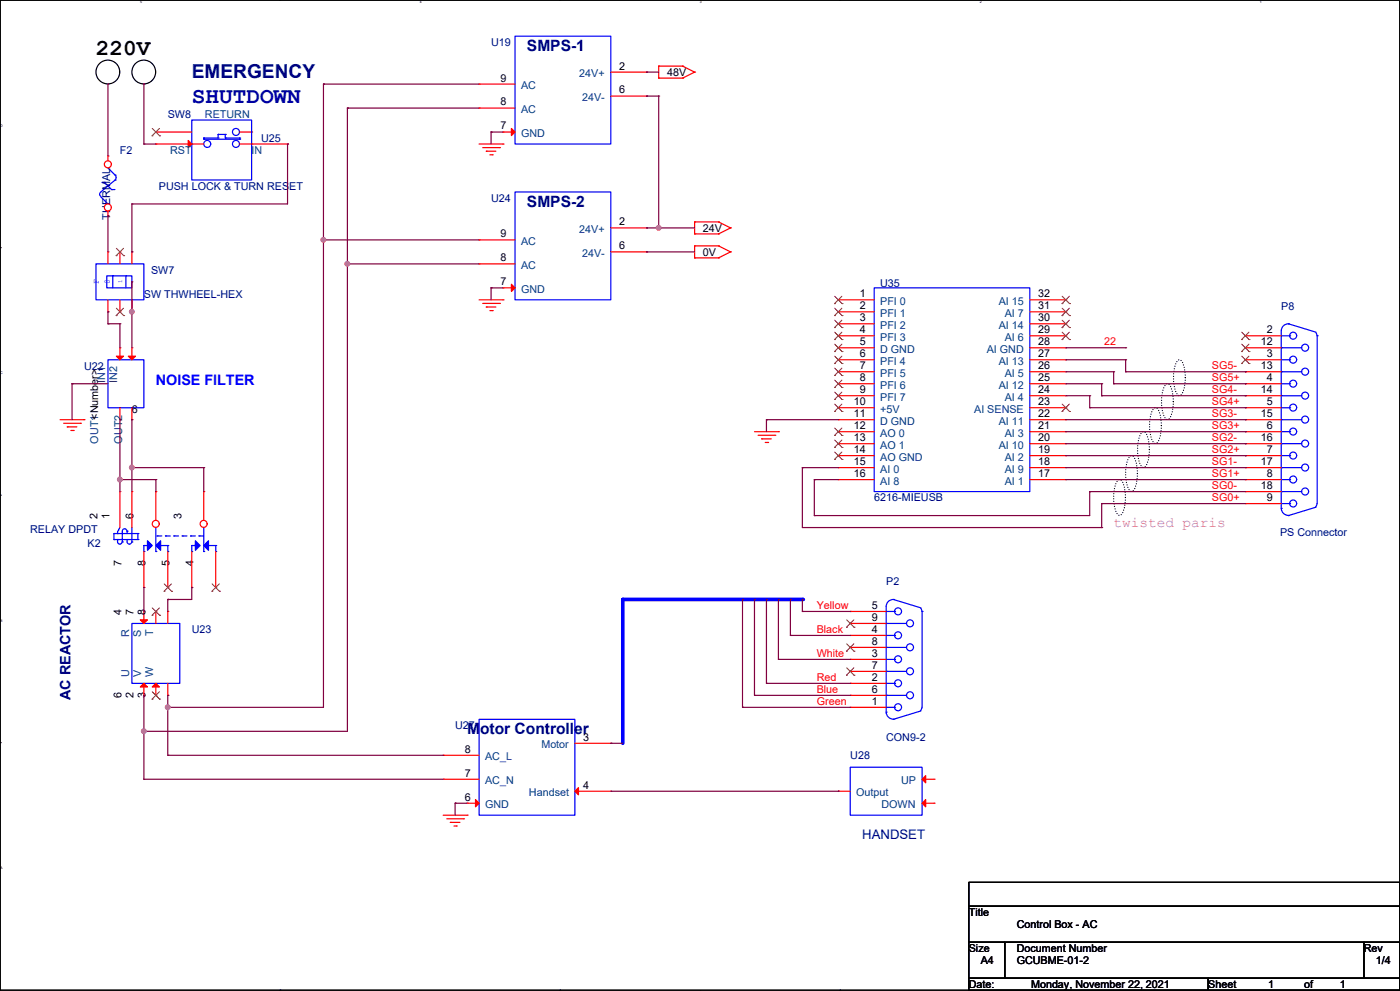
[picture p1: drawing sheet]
<svg xmlns="http://www.w3.org/2000/svg" width="297mm" height="210mm" viewBox="0 0 297 210" stroke-linecap="round" stroke-linejoin="round" font-family="sans-serif">
<g fill="none" stroke="#000" stroke-width=".25">
<path d="M0 0h296.6v209.7h-296.6zM59.3 0h.1M118.7 0h.1M178 0h.1M237.3 0h.1M0 52.5h.1M296.6 52.5h.1M0 104.9h.1M296.6 104.9h.1M0 157.3h.1M296.6 157.3h.1M205.3 186.9h91.3v5.1h-91.3z"/>
<path d="M205.3 192h91.3v7.6h-91.3zM205.3 199.6h7.6v7.6h-7.6zM212.9 199.6h76.1v7.6h-76.1zM289 199.6h7.6v7.6h-7.6zM59.3 209.7h.1M118.7 209.7h.1M178 209.7h.1M205.3 207.2h50.7v2.5h-50.7zM237.3 209.7h.1M256 207.2h40.6v2.5h-40.6z"/>
<circle cx="22.9" cy="15.3" r="2.52"/>
<circle cx="30.5" cy="15.3" r="2.52"/>
</g>
<path d="M251.2 80l-.1-1.7a2.52 2.52 0 0 0-1.2-2.1 1.6 1.6 0 0 0-.9 1.4 8.9 8.9 0 0 0 .4 5.8l.5 .4a1.6 1.6 0 0 0 1-1.4l.3-2.4M243.6 95.2l-.2-1.6a2.52 2.52 0 0 0-1.1-2.2 1.6 1.6 0 0 0-.9 1.5 8.9 8.9 0 0 0 .4 5.7l.5 .4a1.6 1.6 0 0 0 1-1.4l.3-2.4M246.1 90.1l-.1-1.6a2.52 2.52 0 0 0-1.1-2.1 1.6 1.6 0 0 0-1 1.4 8.9 8.9 0 0 0 .4 5.7l.6 .4a1.6 1.6 0 0 0 .9-1.4l.3-2.4M248.6 85.1l-.1-1.7a2.52 2.52 0 0 0-1.1-2.1 1.6 1.6 0 0 0-1 1.4 8.9 8.9 0 0 0 .5 5.8l.5 .4a1.6 1.6 0 0 0 1-1.5l.2-2.3M238.5 105.4l-.1-1.7a2.52 2.52 0 0 0-1.1-2.1 1.6 1.6 0 0 0-1 1.4 8.9 8.9 0 0 0 .4 5.8l.6 .4a1.6 1.6 0 0 0 .9-1.5l.3-2.3M241 100.3l-.1-1.7a2.52 2.52 0 0 0-1.1-2.1 1.6 1.6 0 0 0-1 1.4 8.9 8.9 0 0 0 .4 5.8l.6 .4a1.6 1.6 0 0 0 1-1.4l.2-2.4" fill="none" stroke="#000" stroke-width=".25" stroke-dasharray="0 .5"/>
<g fill="none" stroke="#f00" stroke-width=".25">
<path d="M139.6 14h.1M139.6 16.5h.1M139.6 14h5.1M139.6 14v2.5M139.6 16.5h5.1M144.7 14h.1M144.7 16.5h.1M144.7 14l2.5 1.3M147.2 15.3h.1M147.2 15.3l-2.5 1.2M101.5 30.5h5.1M102.3 31.3h3.5"/>
<path d="M103.1 32h.1M103.1 32h2M103.8 32.8h.5M104.3 32.8h.1M105.8 31.3h.1M106.6 30.5h.1M147.2 52.1h.1M147.2 54.6h.1M147.2 47h.1M147.2 49.5h.1M147.2 52.1h5.1M147.2 47v2.5"/>
<path d="M147.2 52.1v2.5M147.2 54.6h5.1M147.2 47h5.1M147.2 49.5h5.1M152.3 52.1h.1M152.3 54.6h.1M152.3 47h.1M152.3 49.5h.1M152.3 52.1l2.5 1.3M152.3 47l2.5 1.3M154.8 53.4h.1M154.8 48.3h.1"/>
<path d="M154.8 53.4l-2.5 1.2M154.8 48.3l-2.5 1.2M101.5 63.5h5.1M102.3 64.3h3.5M103.1 65h.1M103.1 65h2M103.8 65.8h.5M104.3 65.8h.1M105.8 64.3h.1M106.6 63.5h.1M12.7 88.9h5.1M13.5 89.7h3.5"/>
<path d="M14.3 90.4h.1M14.3 90.4h2M15 91.2h.5M15.5 91.2h.1M17 89.7h.1M17.8 88.9h.1M159.9 91.4h5.1M160.6 92.2h3.6M161.4 93h.1M161.4 93h2M162.2 93.7h.5M162.7 93.7h.1"/>
<path d="M164.2 92.2h.1M165 91.4h.1M93.9 172.7h5.1M94.7 173.4h3.5M95.4 174.2h.1M95.4 174.2h2.1M96.2 175h.5M96.7 175h.1M98.2 173.4h.1M99 172.7h.1"/>
</g>
<g fill="none" stroke="#00f" stroke-width=".25">
<path d="M21.6 38.6h.5M22.1 38.6h.1M22.1 38.6l1.5 1.6M22.9 35.6l1.5 1.5M24.4 37.1h.1M24.4 38.1h.1M24.4 38.1l-3 2.6M24.4 37.1l.2 .5-.2 .5M21.4 41.7l1.5 1.5M21.4 40.7l-.3 .5 .3 .4M22.9 43.2h.1M23.6 40.2h.1"/>
<path d="M23.6 40.2h.5M24.1 40.2h.1"/>
</g>
<circle cx="22.9" cy="34.8" r=".74" fill="#fff" stroke="#f00" stroke-width=".25"/>
<path d="M22.9 33h.1M22.9 33v1.1" fill="none" stroke="#f00" stroke-width=".25"/>
<circle cx="22.9" cy="43.9" r=".74" fill="#fff" stroke="#f00" stroke-width=".25"/>
<g fill="none" stroke="#f00" stroke-width=".25">
<path d="M33 28h.1M33 30.5h.1M33 30.5h10.2M33 28h7.6M40.6 30.5h.1M50.8 30.5h10.1M50.8 28h2.5M53.3 28h.1M53.3 30.5h.1M60.9 30.5h.1M22.9 45.7h.1M22.9 53.4h.1"/>
<path d="M22.9 44.7v1M22.9 53.4v2.5M25.4 53.4h.1M25.4 53.4v2.5M28 53.4h.1M28 53.4v2.5M101.5 50.8h.1M101.5 55.9h.1M101.5 50.8h7.6M101.5 55.9h7.6M129.4 48.3h7.7M129.4 53.4h7.7"/>
<path d="M137.1 48.3h.1M137.1 53.4h.1M22.9 66h.1M22.9 63.5v2.5M25.4 66h.1M25.4 73.7h.1M25.4 63.5v2.5M25.4 73.7v2.5M28 66h.1M28 73.7h.1M28 63.5v2.5M28 73.7v2.5"/>
<path d="M106.6 61h.1M106.6 61h2.5M177.6 63.5h.1M177.6 66h.1M177.6 68.6h.1M177.6 71.1h.1M177.6 73.7h.1M177.6 76.2h.1M177.6 78.7h.1M177.6 63.5h7.7M177.6 66h7.7M177.6 68.6h7.7"/>
<path d="M177.6 71.1h7.7M177.6 73.7h7.7M177.6 76.2h7.7M177.6 78.7h7.7M218.2 63.5h7.7M218.2 66h7.7M218.2 68.6h7.7M218.2 71.1h7.7M218.2 73.7h7.7M218.2 76.2h7.7M218.2 78.7h7.7M225.9 78.7h.1"/>
<path d="M225.9 76.2h.1M225.9 73.7h.1M225.9 71.1h.1M225.9 68.6h.1M225.9 66h.1M225.9 63.5h.1M263.9 71.1h.1M263.9 73.7h.1M263.9 76.2h.1M263.9 78.7h.1M263.9 71.1h7.6M263.9 73.7h7.6"/>
<path d="M263.9 76.2h7.6M263.9 78.7h7.6M25.4 88.9h.1M25.4 86.4v2.5M28 88.9h.1M28 86.4v2.5M177.6 81.3h.1M177.6 83.8h.1M177.6 86.4h.1M177.6 88.9h.1M177.6 91.4h.1M177.6 94h.1"/>
<path d="M177.6 96.5h.1M177.6 99h.1M177.6 81.3h7.7M177.6 83.8h7.7M177.6 86.4h7.7M177.6 88.9h7.7M177.6 91.4h7.7M177.6 94h7.7M177.6 96.5h7.7M177.6 99h7.7M218.2 81.3h7.7M218.2 83.8h7.7"/>
<path d="M218.2 86.4h7.7M218.2 88.9h7.7M218.2 91.4h7.7M218.2 94h7.7M218.2 96.5h7.7M218.2 99h7.7M225.9 99h.1M225.9 96.5h.1M225.9 94h.1M225.9 91.4h.1M225.9 88.9h.1M225.9 86.4h.1"/>
<path d="M225.9 83.8h.1M225.9 81.3h.1M263.9 81.3h.1M263.9 83.8h.1M263.9 86.4h.1M263.9 88.9h.1M263.9 91.4h.1M263.9 94h.1M263.9 96.5h.1M263.9 99h.1M263.9 81.3h7.6M263.9 83.8h7.6"/>
<path d="M263.9 86.4h7.6M263.9 88.9h7.6M263.9 91.4h7.6M263.9 94h7.6M263.9 96.5h7.6M263.9 99h7.6M177.6 101.6h.1M177.6 101.6h7.7M218.2 101.6h7.7M225.9 101.6h.1M263.9 101.6h.1M263.9 104.1h.1"/>
<path d="M263.9 106.7h.1M263.9 101.6h7.6M263.9 104.1h7.6M263.9 106.7h7.6M30.5 129.5h.1M30.5 129.5v2.6M33 129.5h.1M33 129.5v2.6M35.6 129.5h.1M35.6 129.5v2.6M30.5 147.3h.1M30.5 144.7v2.6"/>
<path d="M33 147.3h.1M33 144.7v2.6M35.6 147.3h.1M35.6 144.7v2.6M93.9 160h.1M93.9 160h7.6M121.8 157.4h7.6M129.4 157.4h.1M93.9 165.1h.1M93.9 165.1h7.6M99 170.1h.1M99 170.1h2.5"/>
<path d="M121.8 167.6h7.6M129.4 167.6h.1M177.6 167.6h.1M177.6 167.6h2.6M195.4 165.1h2.5M195.4 170.1h2.5M197.9 165.1h.1M197.9 170.1h.1"/>
</g>
<g fill="none" stroke="#00f" stroke-width=".25">
<path d="M40.6 25.4h12.7v12.7h-12.7zM43.2 29.2h.1M43.2 29.5h.1M43.2 29.5h7.6M43.2 29.2h3M43.2 29.2v.3M46.2 28.5h.1M46.2 29.2h.1M46.2 28.5h1.5M46.2 28.5v.7M47.7 29.2h.1M47.7 28.5h.1"/>
<path d="M47.7 29.2h3.1M47.7 28.5v.7M50.8 29.5h.1M50.8 29.2h.1M50.8 29.2v.3M20.3 55.9h10.2v7.6h-10.2zM22.6 58.4h5.4v2.6h-5.4zM23.9 58.4h.1M23.9 58.4v2.6M26.7 58.4h.1M26.7 58.4v2.6M109.1 40.7h20.3v22.8h-20.3z"/>
<path d="M22.9 76.2h7.6v10.2h-7.6zM185.3 61h32.9v43.1h-32.9zM271.5 73.7h.1M271.5 78.7h.1M271.5 71.1h1.8M271.5 73.7h4.3M271.5 76.2h1.8M271.5 78.7h4.3M273 68.6h.1M273 68.6a1.5 1.5 0 0 0-1.5 1.5v37.6M273 68.6l5.9 1.8M273.3 71.1h.1"/>
<path d="M273.3 76.2h.1M278.8 70.4l.3 .7M279.1 71.1h.1M279.1 71.1v35.6M271.5 83.8h.1M271.5 88.9h.1M271.5 94h.1M271.5 99h.1M271.5 81.3h1.8M271.5 83.8h4.3M271.5 86.4h1.8M271.5 88.9h4.3"/>
<path d="M271.5 91.4h1.8M271.5 94h4.3M271.5 96.5h1.8M271.5 99h4.3M273.3 81.3h.1M273.3 86.4h.1M273.3 91.4h.1M273.3 96.5h.1M24.1 113h.1M24.1 114.3h.1M24.1 113h5.1M24.1 113v1.3"/>
<path d="M24.1 114.3h5.1M24.9 114.3h.1M24.9 113h.1M24.9 114.3v.5a.49 .49 0 0 0 .5 .5 .49 .49 0 0 0 .5-.5M25.2 112.3l-.3 .3v.4M25.4 111.7l-.3 .5M25.9 114.8h.1M26.9 112.5a.49 .49 0 0 0-.5-.5 .49 .49 0 0 0-.5 .5v2.3M26.9 114.3h.1M26.9 112.5h.1M26.9 114.3v.5a.49 .49 0 0 0 .5 .5 .49 .49 0 0 0 .5-.5M26.9 112.5v.5"/>
<path d="M28 114.8h.1M28 111.7v3.1M29.2 114.3h.1M29.2 113h.1M29.2 113v1.3M30.5 115.6h.1M30.5 116.8h.1M30.5 115.6h.8M30.5 115.6v1.2M33 116.8h.1M33 111.7v5.1M33.3 113.5h.1"/>
<path d="M33.3 113.5h1M34 115.6h1.6M35.1 113.5h.1M35.1 113.5h1M35.6 115.6h.1M35.6 116.8h.1M35.6 115.6v1.2M36.8 113.5h.1M36.8 113.5h1M38.6 113.5h.1M38.6 113.5h1M40.4 113.5h.1"/>
<path d="M40.4 113.5h1M40.6 115.6h.1M40.6 116.8h.1M40.6 115.6h.8M40.6 115.6v1.2M42.2 113.5h.1M42.2 113.5h1M43.2 116.8h.1M43.2 111.7v5.1M44.2 115.6h1.5M45.7 115.6h.1M45.7 116.8h.1"/>
<path d="M45.7 115.6v1.2M271.5 104.1h.1M271.5 107.7h.1M271.5 107.7a1.5 1.5 0 0 0 1.5 1.5M271.5 101.6h1.8M271.5 104.1h4.3M271.5 106.7h1.8M273 109.2h.1M273.3 101.6h.1M273.3 106.7h.1M278.9 107.4l-5.9 1.8M279.1 106.7l-.3 .6"/>
<path d="M28 132.1h10.1v12.6h-10.1zM101.5 152.4h20.3v20.3h-20.3zM180.2 162.5h15.2v10.2h-15.2z"/>
<circle cx="43.9" cy="30.5" r=".74"/>
<circle cx="50" cy="30.5" r=".74"/>
<circle cx="50" cy="27.9" r=".74"/>
<circle cx="274" cy="76.2" r=".74"/>
<circle cx="274" cy="71.1" r=".74"/>
<circle cx="276.6" cy="78.7" r=".74"/>
<circle cx="276.6" cy="73.6" r=".74"/>
<circle cx="274" cy="91.4" r=".74"/>
<circle cx="274" cy="81.3" r=".74"/>
<circle cx="274" cy="96.5" r=".74"/>
<circle cx="274" cy="86.3" r=".74"/>
<circle cx="276.6" cy="99" r=".74"/>
<circle cx="276.6" cy="94" r=".74"/>
<circle cx="276.6" cy="83.8" r=".74"/>
<circle cx="276.6" cy="88.9" r=".74"/>
<circle cx="274" cy="101.6" r=".74"/>
<circle cx="274" cy="106.6" r=".74"/>
<circle cx="276.6" cy="104.1" r=".74"/>
</g>
<g fill="none" stroke="#804000" stroke-width=".21">
<path d="M32.2 28.8h.1M32.3 27.2l1.5 1.6M33.8 27.2l-1.6 1.6M33.8 28.8h.1M24.6 54.2h.1M24.7 52.6l1.5 1.6M26.2 52.6l-1.6 1.6M26.2 54.2h.1M24.6 66.9h.1M24.7 65.3l1.5 1.6M26.2 65.3l-1.6 1.6M26.2 66.9h.1"/>
<path d="M176.8 64.3h.1M176.8 66.9h.1M176.8 69.4h.1M176.8 71.9h.1M176.8 74.5h.1M176.8 77h.1M176.8 79.5h.1M176.9 62.7l1.6 1.6M176.9 65.3l1.6 1.6M176.9 67.8l1.6 1.6M176.9 70.4l1.6 1.5M176.9 72.9l1.6 1.6"/>
<path d="M176.9 75.4l1.6 1.6M176.9 78l1.6 1.5M178.4 62.7l-1.6 1.6M178.4 65.3l-1.6 1.6M178.4 67.8l-1.6 1.6M178.4 70.4l-1.6 1.5M178.4 72.9l-1.6 1.6M178.4 75.4l-1.6 1.6M178.4 78l-1.6 1.5M178.5 64.3h.1M178.5 66.9h.1M178.5 69.4h.1"/>
<path d="M178.5 71.9h.1M178.5 74.5h.1M178.5 77h.1M178.5 79.5h.1M225.1 71.9h.1M225.1 69.4h.1M225.1 66.9h.1M225.1 64.3h.1M225.1 70.4l1.6 1.5M225.1 67.8l1.6 1.6M225.1 65.3l1.6 1.6M225.1 62.7l1.6 1.6"/>
<path d="M226.6 70.4l-1.5 1.5M226.6 67.8l-1.5 1.6M226.6 65.3l-1.5 1.6M226.6 62.7l-1.5 1.6M226.7 71.9h.1M226.7 69.4h.1M226.7 66.9h.1M226.7 64.3h.1M263.1 71.9h.1M263.1 74.5h.1M263.1 77h.1M263.2 70.4l1.5 1.5"/>
<path d="M263.2 72.9l1.5 1.6M263.2 75.4l1.5 1.6M264.7 70.4l-1.6 1.5M264.7 72.9l-1.6 1.6M264.7 75.4l-1.6 1.6M264.7 71.9h.1M264.7 74.5h.1M264.7 77h.1M176.8 82.1h.1M176.8 84.6h.1M176.8 87.2h.1M176.8 92.2h.1"/>
<path d="M176.8 94.8h.1M176.8 97.3h.1M176.9 80.5l1.6 1.6M176.9 83.1l1.6 1.5M176.9 85.6l1.6 1.6M176.9 90.7l1.6 1.5M176.9 93.2l1.6 1.6M176.9 95.7l1.6 1.6M178.4 80.5l-1.6 1.6M178.4 83.1l-1.6 1.5M178.4 85.6l-1.6 1.6M178.4 90.7l-1.6 1.5"/>
<path d="M178.4 93.2l-1.6 1.6M178.4 95.7l-1.6 1.6M178.5 82.1h.1M178.5 84.6h.1M178.5 87.2h.1M178.5 92.2h.1M178.5 94.8h.1M178.5 97.3h.1M225.1 87.2h.1M225.1 85.6l1.6 1.6M226.6 85.6l-1.5 1.6M226.7 87.2h.1"/>
<path d="M32.2 130.3h.1M32.3 128.8l1.5 1.5M33.8 128.8l-1.6 1.5M33.8 130.3h.1M32.2 148.1h.1M32.3 146.5l1.5 1.6M33.8 146.5l-1.6 1.6M33.8 148.1h.1"/>
</g>
<g fill="#f00" stroke="#f00" stroke-width=".25">
<path d="M29.7 131.3h1.6l-.8 .8z"/>
<path d="M33 144.7l.8 .8h-1.5z"/>
<path d="M30.5 144.7l.8 .8h-1.6z"/>
<path d="M27.2 75.4h1.5l-.7 .8z"/>
<path d="M24.7 75.4h1.5l-.8 .8z"/>
<path d="M195.4 165.1l.8-.8v1.5z"/>
<path d="M196.2 169.4v1.5l-.8-.8z"/>
<path d="M108.4 60.2l.7 .8-.7 .7z"/>
<path d="M100.8 169.4l.7 .7-.7 .8z"/>
<path d="M122.6 166.8v1.6l-.8-.8z"/>
<path d="M39.9 29.7l.7 .8-.7 .8z"/>
</g>
<g fill="#00f" stroke="#00f" stroke-width=".25">
<path d="M41.4 114.5l1 1.1-1 1z"/>
<path d="M44.2 114.5v2.1l-1-1z"/>
<path d="M31.3 114.5l1 1.1-1 1z"/>
<path d="M34 114.5v2.1l-1-1z"/>
</g>
<circle cx="43.2" cy="111" r=".74" fill="#fff" stroke="#f00" stroke-width=".25"/>
<path d="M40.6 116.8v7.6M43.2 104.1h.1M43.2 104.1v6.1M45.7 116.8v7.6M40.6 124.4h.1M45.7 124.4h.1" fill="none" stroke="#f00" stroke-width=".25"/>
<path d="M44.9 125.2h.1M45 123.7l1.5 1.5M46.5 123.7l-1.6 1.5M46.5 125.2h.1" fill="none" stroke="#804000" stroke-width=".21"/>
<circle cx="33" cy="111" r=".74" fill="#fff" stroke="#f00" stroke-width=".25"/>
<g fill="none" stroke="#f00" stroke-width=".25">
<path d="M101.5 17.8h.1M101.5 17.8h7.6M129.4 15.3h7.7M137.1 15.3h.1M101.5 22.9h.1M101.5 22.9h7.6M106.6 28h.1M106.6 28h2.5M129.4 20.4h7.7M137.1 20.4h.1M25.4 104.1h.1M25.4 104.1v7.6"/>
<path d="M28 104.1h.1M28 104.1v7.6M30.5 116.8v7.6M33 104.1h.1M33 104.1v6.1M35.6 116.8v7.6M30.5 124.4h.1M35.6 124.4h.1M180.2 129.5h.1M180.2 132.1h.1M180.2 134.6h.1M180.2 137.1h.1"/>
<path d="M180.2 139.7h.1M180.2 129.5h7.6M180.2 132.1h7.6M180.2 134.6h7.6M180.2 137.1h7.6M180.2 139.7h7.6M180.2 142.2h.1M180.2 144.7h.1M180.2 147.3h.1M180.2 149.8h.1M180.2 142.2h7.6M180.2 144.7h7.6"/>
<path d="M180.2 147.3h7.6M180.2 149.8h7.6"/>
</g>
<g fill="none" stroke="#804000" stroke-width=".21">
<path d="M34.8 125.2h.1M34.8 123.7l1.6 1.5M36.3 123.7l-1.5 1.5M36.4 125.2h.1M179.4 132.9h.1M179.4 137.9h.1M179.4 131.3l1.6 1.6M179.4 136.4l1.6 1.5M180.9 131.3l-1.5 1.6M180.9 136.4l-1.5 1.5M181 132.9h.1M181 137.9h.1"/>
<path d="M179.4 143h.1M179.4 141.4l1.6 1.6M180.9 141.4l-1.5 1.6M181 143h.1"/>
</g>
<g fill="none" stroke="#00f" stroke-width=".25">
<path d="M109.1 7.7h20.3v22.8h-20.3zM187.8 132.1h.1M187.8 137.1h.1M187.8 129.5h1.8M187.8 132.1h4.3M187.8 134.6h1.8M187.8 137.1h4.3M187.8 139.7h1.8M189.3 127h.1M189.3 127a1.5 1.5 0 0 0-1.5 1.5v22.3M189.3 127l5.9 1.8M189.6 129.5h.1"/>
<path d="M189.6 134.6h.1M189.6 139.7h.1M195.1 128.8l.3 .7M195.4 129.5h.1M195.4 129.5v20.3l-.3 .7M187.8 142.2h.1M187.8 147.3h.1M187.8 150.8h.1M187.8 150.8a1.5 1.5 0 0 0 1.5 1.5M187.8 142.2h4.3M187.8 144.7h1.8M187.8 147.3h4.3"/>
<path d="M187.8 149.8h1.8M189.3 152.4h.1M189.6 144.7h.1M189.6 149.8h.1M195.2 150.6l-5.9 1.8"/>
<circle cx="190.3" cy="134.6" r=".74"/>
<circle cx="190.3" cy="139.6" r=".74"/>
<circle cx="190.3" cy="129.5" r=".74"/>
<circle cx="192.9" cy="132" r=".74"/>
<circle cx="192.9" cy="137.1" r=".74"/>
<circle cx="190.3" cy="149.8" r=".74"/>
<circle cx="190.3" cy="144.7" r=".74"/>
<circle cx="192.9" cy="142.2" r=".74"/>
<circle cx="192.9" cy="147.3" r=".74"/>
</g>
<path d="M108.4 27.2l.7 .8-.7 .7z" fill="#f00" stroke="#f00" stroke-width=".25"/>
<g fill="none" stroke="#800040" stroke-width=".25">
<path d="M22.9 17.8h.1M22.9 17.8v15.2M30.5 17.8h.1M30.5 17.8v12.7M68.5 17.8h.1M68.5 17.8v132h-32.9M68.5 17.8h33M137.1 15.3h.1M137.1 15.3h2.5M30.5 30.5h.1M30.5 30.5h2.5M60.9 30.5h.1"/>
<path d="M60.9 30.5v12.7h-32.9M73.6 22.9h.1M73.6 22.9v132h-43.1M73.6 22.9h27.9M104.1 28h.1M104.1 28v2.5M104.1 28h2.5M137.1 20.4h.1M137.1 20.4h2.5M139.6 20.4h.1M139.6 20.4v27.9h-2.5M22.9 45.7h.1"/>
<path d="M22.9 45.7v7.7M28 53.4h.1M28 59.7h.1M28 43.2h.1M28 43.2v10.2M28 59.7v14M68.5 50.8h.1M68.5 50.8h33M73.6 55.9h.1M73.6 55.9h27.9M137.1 48.3h.1M137.1 53.4h.1"/>
<path d="M137.1 53.4h10.1M22.9 66h.1M22.9 68.6h.1M22.9 66v2.6M22.9 68.6h2.5M25.4 68.6h.1M25.4 68.6v5.1M28 66h.1M104.1 61h.1M104.1 61v2.5M104.1 61h2.5M15.3 81.3h.1"/>
<path d="M15.3 81.3v7.6M15.3 81.3h7.6M25.4 88.9h.1M25.4 88.9v15.2M28 88.9h.1M28 99h.1M28 88.9v15.2M28 99h15.2M43.2 99h.1M43.2 99v5.1M25.4 101.6h.1M25.4 101.6h7.6"/>
<path d="M33 101.6h.1M33 101.6v2.5M30.5 124.4h.1M30.5 124.4v5.1M35.6 127h.1M35.6 127v2.5M40.6 124.4h.1M40.6 124.4v2.6h-5M30.5 147.3h.1M30.5 154.9h.1M30.5 147.3v17.8M35.6 147.3h.1"/>
<path d="M35.6 149.8h.1M35.6 160h.1M35.6 147.3v12.7M35.6 160h58.3M30.5 165.1h.1M30.5 165.1h63.4M96.5 170.1h.1M96.5 170.1v2.6M96.5 170.1h2.5"/>
</g>
<g fill="#f0f" stroke="#f0f" stroke-width=".25">
<circle cx="27.9" cy="66" r=".49"/>
<circle cx="25.4" cy="101.6" r=".49"/>
<circle cx="27.9" cy="99" r=".49"/>
<circle cx="73.6" cy="55.9" r=".49"/>
<circle cx="68.5" cy="50.8" r=".49"/>
<circle cx="139.6" cy="48.3" r=".49"/>
<circle cx="35.5" cy="149.8" r=".49"/>
<circle cx="30.5" cy="154.9" r=".49"/>
</g>
<path d="M132 127v30.4" fill="none" stroke="#00f" stroke-width=".76"/>
<circle cx="132" cy="127" r=".38" fill="#00f"/>
<path d="M132 127h38" fill="none" stroke="#00f" stroke-width=".76"/>
<circle cx="170" cy="127" r=".38" fill="#00f"/>
<g fill="none" stroke="#800040" stroke-width=".25">
<path d="M139.6 48.3h.1M139.6 48.3h7.6M225.9 76.2h12.6M225.9 78.7h10.1M225.9 73.7h12.6M236 78.7h.1M236 78.7v2.6M238.5 76.2h.1M238.5 78.7h.1M238.5 73.7h.1M238.5 76.2v2.5M238.5 78.7h25.4"/>
<path d="M263.9 78.7h.1M162.4 88.9h.1M162.4 88.9v2.5M162.4 88.9h15.2M170 99h.1M170 99v12.7h63.5M170 99h7.6M225.9 81.3h7.6M225.9 83.8h5M225.9 88.9h38M225.9 91.4h38M225.9 94h38"/>
<path d="M225.9 96.5h38M225.9 99h38M230.9 83.8h.1M230.9 86.4h.1M230.9 83.8v2.6M230.9 86.4h33M233.5 81.3h.1M233.5 83.8h.1M233.5 81.3v2.5M233.5 83.8h30.4M236 81.3h.1M236 81.3h27.9"/>
<path d="M263.9 81.3h.1M263.9 83.8h.1M263.9 86.4h.1M263.9 88.9h.1M263.9 91.4h.1M263.9 94h.1M263.9 96.5h.1M263.9 99h.1M172.6 101.6h.1M172.6 109.2h.1M172.6 101.6h5M172.6 101.6v7.6"/>
<path d="M225.9 101.6h38M230.9 104.1h.1M230.9 104.1v5.1h-58.3M230.9 104.1h33M233.5 106.7h.1M233.5 111.7h.1M233.5 106.7v5M233.5 106.7h30.4M263.9 101.6h.1M157.4 127h.1M157.4 127v22.8M159.9 127h.1"/>
<path d="M159.9 127v20.3M162.4 127h.1M162.4 127v17.7M165 139.7h.1M165 127h.1M165 139.7h15.2M165 127v12.7M167.5 134.6h.1M167.5 127h.1M167.5 134.6h12.7M167.5 127v7.6M170 129.5h.1"/>
<path d="M170 127h.1M170 129.5h10.2M170 127v2.5M129.4 157.4h.1M129.4 157.4h2.6M157.4 149.8h.1M157.4 149.8h22.8M159.9 147.3h.1M159.9 147.3h20.3M162.4 144.7h.1M162.4 144.7h17.8M129.4 167.6h48.2"/>
<path d="M177.6 167.6h.1"/>
</g>
<g fill="#f0f" stroke="#f0f" stroke-width=".25">
<circle cx="27.9" cy="66" r=".49"/>
<circle cx="25.4" cy="101.6" r=".49"/>
<circle cx="27.9" cy="99" r=".49"/>
<circle cx="73.6" cy="55.9" r=".49"/>
<circle cx="68.5" cy="50.8" r=".49"/>
<circle cx="139.6" cy="48.3" r=".49"/>
<circle cx="35.5" cy="149.8" r=".49"/>
<circle cx="30.5" cy="154.9" r=".49"/>
</g>
<text font-size="4.8" x="20.3" y="11.7">220V</text>
<text font-size="4.8" fill="#0000a0" x="40.6" y="21.9">SHUTDOWN</text>
<text font-size="4.1" fill="#000080" x="40.6" y="16.5">EMERGENCY</text>
<g font-size="3.3" fill="#000080">
<text x="111.7" y="10.7">SMPS-1</text>
<text x="111.7" y="43.7">SMPS-2</text>
<text x="99" y="155.4">Motor Controller</text>
</g>
<text font-size="3" fill="#00f" x="33" y="81.6">NOISE FILTER</text>
<text font-size="3" fill="#f0f" x="236" y="111.6">twisted paris</text>
<text font-size="3" fill="#000080" x="15" y="148.3" transform="rotate(-90 15 148.3)">AC REACTOR</text>
<text font-size="2.8" fill="#000080" x="182.7" y="177.7">HANDSET</text>
<g font-size="2.3" fill="#000080">
<text x="104.1" y="9.7">U19</text>
<text x="35.6" y="25">SW8</text>
<text x="25.4" y="32.6">F2</text>
<text x="55.4" y="30">U25</text>
<text x="33.7" y="40.2">PUSH LOCK &amp; TURN RESET</text>
<text x="23.3" y="46.5" transform="rotate(-90 23.3 46.5)">THERMAL</text>
<text x="104.1" y="42.7">U24</text>
<text x="32" y="58">SW7</text>
<text x="30.5" y="63">SW THWHEEL-HEX</text>
<text x="186.5" y="60.8">U35</text>
<text x="271.5" y="65.6">P8</text>
<text x="17.8" y="78.3">U22</text>
<text x="185.3" y="106.2">6216-MIEUSB</text>
<text x="6.4" y="112.8">RELAY DPDT</text>
<text x="271.3" y="113.6">PS Connector</text>
<text x="18.6" y="115.8">K2</text>
<text x="187.8" y="124">P2</text>
<text x="40.6" y="134.1">U23</text>
<text x="96.5" y="154.4">U27</text>
<text x="180.2" y="160.8">U28</text>
<text x="187.8" y="157">CON9-2</text>
</g>
<g font-size="2.3">
<text x="106.1" y="17.3">9</text>
<text x="131.2" y="14.7">2</text>
<text x="141.4" y="16.1">48V</text>
<text x="106.1" y="22.3">8</text>
<text x="131.2" y="19.8">6</text>
<text x="106.1" y="27.4">7</text>
<text x="131.2" y="47.7">2</text>
<text x="106.1" y="50.3">9</text>
<text x="131.2" y="52.8">6</text>
<text x="149" y="49.1">24V</text>
<text x="106.1" y="55.3">8</text>
<text x="149" y="54.2">0V</text>
<text x="106.1" y="60.4">7</text>
<text x="182.2" y="63">1</text>
<text x="182.2" y="65.5">2</text>
<text x="220" y="65.5">31</text>
<text x="220" y="63">32</text>
<text x="182.2" y="68">3</text>
<text x="182.2" y="70.6">4</text>
<text x="220" y="70.6">29</text>
<text x="220" y="68">30</text>
<text x="268.5" y="70.6">2</text>
<text x="182.2" y="73.1">5</text>
<text x="182.2" y="75.7">6</text>
<text x="220" y="75.7">27</text>
<text x="220" y="73.1">28</text>
<text x="267.2" y="73.1">12</text>
<text x="268.5" y="75.7">3</text>
<text x="182.2" y="78.2">7</text>
<text x="182.2" y="80.7">8</text>
<text x="182.2" y="83.3">9</text>
<text x="220" y="83.3">24</text>
<text x="220" y="80.7">25</text>
<text x="220" y="78.2">26</text>
<text x="267.2" y="78.2">13</text>
<text x="267.2" y="83.3">14</text>
<text x="268.5" y="80.7">4</text>
<text x="28" y="87.4">6</text>
<text x="180.9" y="85.8">10</text>
<text x="180.9" y="88.3">11</text>
<text x="220" y="88.3">22</text>
<text x="220" y="85.8">23</text>
<text x="267.2" y="88.3">15</text>
<text x="268.5" y="85.8">5</text>
<text x="180.9" y="90.9">12</text>
<text x="180.9" y="93.4">13</text>
<text x="180.9" y="96">14</text>
<text x="220" y="96">19</text>
<text x="220" y="93.4">20</text>
<text x="220" y="90.9">21</text>
<text x="267.2" y="93.4">16</text>
<text x="268.5" y="90.9">6</text>
<text x="268.5" y="96">7</text>
<text x="180.9" y="98.5">15</text>
<text x="180.9" y="101">16</text>
<text x="220" y="101">17</text>
<text x="220" y="98.5">18</text>
<text x="267.2" y="98.5">17</text>
<text x="268.5" y="101">8</text>
<text x="267.2" y="103.6">18</text>
<text x="268.5" y="106.1">9</text>
<text x="20.7" y="110" transform="rotate(-90 20.7 110)">2</text>
<text x="23.2" y="110" transform="rotate(-90 23.2 110)">1</text>
<text x="28.3" y="110" transform="rotate(-90 28.3 110)">6</text>
<text x="38.4" y="110" transform="rotate(-90 38.4 110)">3</text>
<text x="25.8" y="119.9" transform="rotate(-90 25.8 119.9)">7</text>
<text x="30.8" y="119.9" transform="rotate(-90 30.8 119.9)">8</text>
<text x="35.9" y="119.9" transform="rotate(-90 35.9 119.9)">5</text>
<text x="41" y="119.9" transform="rotate(-90 41 119.9)">4</text>
<text x="25.8" y="130.3" transform="rotate(-90 25.8 130.3)">4</text>
<text x="28.3" y="130.3" transform="rotate(-90 28.3 130.3)">7</text>
<text x="30.8" y="130.3" transform="rotate(-90 30.8 130.3)">8</text>
<text x="184.8" y="129">5</text>
<text x="184.8" y="131.5">9</text>
<text x="184.8" y="134">4</text>
<text x="184.8" y="136.6">8</text>
<text x="184.8" y="139.1">3</text>
<text x="184.8" y="141.7">7</text>
<text x="25.8" y="147.8" transform="rotate(-90 25.8 147.8)">6</text>
<text x="28.3" y="147.8" transform="rotate(-90 28.3 147.8)">2</text>
<text x="30.8" y="147.8" transform="rotate(-90 30.8 147.8)">3</text>
<text x="184.8" y="144.2">2</text>
<text x="184.8" y="146.7">6</text>
<text x="184.8" y="149.3">1</text>
<text x="98.5" y="159.4">8</text>
<text x="123.6" y="156.9">3</text>
<text x="98.5" y="164.5">7</text>
<text x="123.6" y="167">4</text>
<text x="98.5" y="169.6">6</text>
<text x="205.3" y="194">Title</text>
<text x="215.5" y="196.6">Control Box - AC</text>
<text x="205.3" y="201.7">Size</text>
<text x="215.5" y="201.7">Document Number</text>
<text x="289" y="201.7">Rev</text>
<text x="205.3" y="209.3">Date:</text>
<text x="207.8" y="204.2">A4</text>
<text x="215.5" y="204.2">GCUBME-01-2</text>
<text x="218.5" y="209.3">Monday, November 22, 2021</text>
<text x="256" y="209.3">Sheet</text>
<text x="268.7" y="209.3">1</text>
<text x="276.3" y="209.3">of</text>
<text x="284" y="209.3">1</text>
<text x="291.6" y="204.2">1/4</text>
</g>
<g font-size="2.3" fill="#004080">
<text x="122.8" y="16.3">24V+</text>
<text x="110.4" y="18.9">AC</text>
<text x="110.4" y="23.9">AC</text>
<text x="123.4" y="21.4">24V-</text>
<text x="43.4" y="25">RETURN</text>
<text x="110.4" y="29">GND</text>
<text x="36.1" y="32.6">RST</text>
<text x="53.3" y="32.6">IN</text>
<text x="110.4" y="51.9">AC</text>
<text x="122.8" y="49.3">24V+</text>
<text x="110.4" y="56.9">AC</text>
<text x="123.4" y="54.4">24V-</text>
<text x="110.4" y="62">GND</text>
<text x="186.5" y="64.6">PFI 0</text>
<text x="211.6" y="64.6">AI 15</text>
<text x="186.5" y="67.1">PFI 1</text>
<text x="186.5" y="69.6">PFI 2</text>
<text x="211.6" y="69.6">AI 14</text>
<text x="212.9" y="67.1">AI 7</text>
<text x="186.5" y="72.2">PFI 3</text>
<text x="186.5" y="74.7">D GND</text>
<text x="186.5" y="77.3">PFI 4</text>
<text x="209.1" y="74.7">AI GND</text>
<text x="211.6" y="77.3">AI 13</text>
<text x="212.9" y="72.2">AI 6</text>
<text x="22.3" y="81" transform="rotate(-90 22.3 81)">IN1</text>
<text x="24.8" y="81" transform="rotate(-90 24.8 81)">IN2</text>
<text x="186.5" y="79.8">PFI 5</text>
<text x="186.5" y="82.3">PFI 6</text>
<text x="211.6" y="82.3">AI 12</text>
<text x="212.9" y="79.8">AI 5</text>
<text x="186.5" y="84.9">PFI 7</text>
<text x="186.5" y="87.4">+5V</text>
<text x="186.5" y="90">D GND</text>
<text x="206.4" y="87.4">AI SENSE</text>
<text x="211.6" y="90">AI 11</text>
<text x="212.9" y="84.9">AI 4</text>
<text x="20.8" y="94" transform="rotate(-90 20.8 94)">OUT1&lt;Number&gt;</text>
<text x="25.9" y="94" transform="rotate(-90 25.9 94)">OUT2</text>
<text x="186.5" y="92.5">AO 0</text>
<text x="186.5" y="95">AO 1</text>
<text x="211.6" y="95">AI 10</text>
<text x="212.9" y="92.5">AI 3</text>
<text x="186.5" y="97.6">AO GND</text>
<text x="186.5" y="100.1">AI 0</text>
<text x="212.9" y="100.1">AI 9</text>
<text x="212.9" y="97.6">AI 2</text>
<text x="186.5" y="102.6">AI 8</text>
<text x="212.9" y="102.6">AI 1</text>
<text x="27.4" y="135" transform="rotate(-90 27.4 135)">R</text>
<text x="29.9" y="134.8" transform="rotate(-90 29.9 134.8)">S</text>
<text x="32.4" y="134.7" transform="rotate(-90 32.4 134.7)">T</text>
<text x="27.4" y="143.5" transform="rotate(-90 27.4 143.5)">U</text>
<text x="29.9" y="143.5" transform="rotate(-90 29.9 143.5)">V</text>
<text x="32.4" y="143.5" transform="rotate(-90 32.4 143.5)">W</text>
<text x="102.8" y="161">AC_L</text>
<text x="114.7" y="158.5">Motor</text>
<text x="102.8" y="166.1">AC_N</text>
<text x="191" y="166.1">UP</text>
<text x="102.8" y="171.2">GND</text>
<text x="112.1" y="168.6">Handset</text>
<text x="181.5" y="168.6">Output</text>
<text x="186.8" y="171.2">DOWN</text>
</g>
<g font-size="2.3" fill="#f00">
<text x="234" y="73.2">22</text>
<text x="256.8" y="78.2">SG5-</text>
<text x="256.8" y="80.8">SG5+</text>
<text x="256.8" y="83.3">SG4-</text>
<text x="256.8" y="85.8">SG4+</text>
<text x="256.8" y="88.4">SG3-</text>
<text x="256.8" y="90.9">SG3+</text>
<text x="256.8" y="93.5">SG2-</text>
<text x="256.8" y="96">SG2+</text>
<text x="256.8" y="98.5">SG1-</text>
<text x="256.8" y="101.1">SG1+</text>
<text x="256.8" y="103.6">SG0-</text>
<text x="256.8" y="106.2">SG0+</text>
<text x="173.1" y="129">Yellow</text>
<text x="173.1" y="134.1">Black</text>
<text x="173.1" y="139.2">White</text>
<text x="173.1" y="149.3">Green</text>
<text x="173.1" y="146.8">Blue</text>
<text x="173.1" y="144.2">Red</text>
</g>
<g font-size="1.8" fill="#00f">
<text x="21" y="60.2" transform="rotate(-90 21 60.2)">F</text>
<text x="23.3" y="60.2" transform="rotate(-90 23.3 60.2)">0</text>
</g>
<text font-size="1.3" fill="#00f" x="25.9" y="60" transform="rotate(-90 25.9 60)">1</text>
<g font-size=".8">
<text x="29.7" y=".7">5</text>
<text x="89" y=".7">4</text>
<text x="148.3" y=".7">3</text>
<text x="207.6" y=".7">2</text>
<text x="267" y=".7">1</text>
<text x="0" y="26.9">D</text>
<text x="0" y="79.3">C</text>
<text x="296.6" y="79.3">C</text>
<text x="0" y="131.7">B</text>
<text x="0" y="184.1">A</text>
<text x="296.6" y="184.1">A</text>
<text x="29.7" y="210.4">5</text>
<text x="89" y="210.4">4</text>
<text x="148.3" y="210.4">3</text>
</g>
</svg>
